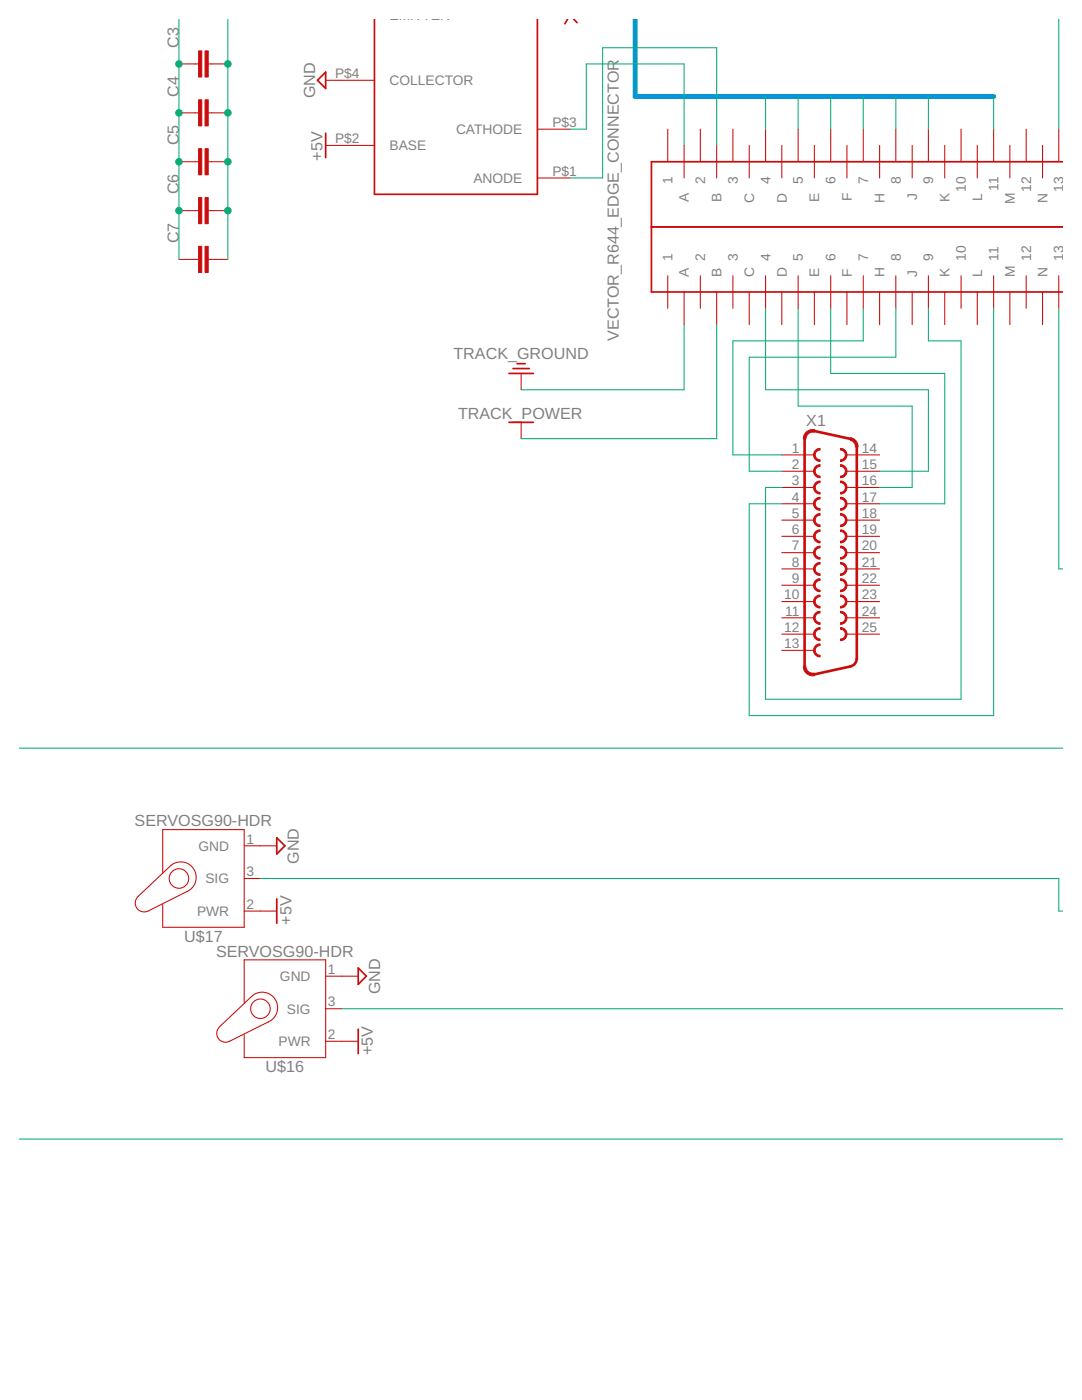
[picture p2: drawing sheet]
<svg xmlns="http://www.w3.org/2000/svg" width="216mm" height="279mm" viewBox="0 0 216 279" stroke-linecap="round" stroke-linejoin="round" font-family="sans-serif">
<g fill="none" stroke="#c90d0c" stroke-width=".21">
<path d="M35.7 12.8h3.9M41.6 12.8h3.9M65 16h9.7M35.7 22.5h3.9M35.7 32.3h3.9M41.6 22.5h3.9M41.6 32.3h3.9M65 29h9.7M107.2 35.5h6.5M107.2 25.8h6.5M133.2 25.8v6.5M136.5 29v6.5"/>
<path d="M139.7 25.8v6.5M143 29v6.5M146.2 25.8v6.5M149.5 29v6.5M152.8 25.8v6.5M156 29v6.5M159.3 25.8v6.5M162.5 29v6.5M165.8 25.8v6.5M169 29v6.5M172.3 25.8v6.5M175.5 29v6.5"/>
<path d="M178.8 25.8v6.5M182 29v6.5M185.3 25.8v6.5M188.5 29v6.5M191.8 25.8v6.5M195 29v6.5M198.3 25.8v6.5M201.5 29v6.5M204.8 25.8v6.5M208 29v6.5M211.3 25.8v6.5M35.7 42h3.9"/>
<path d="M35.7 51.8h3.9M41.6 42h3.9M41.6 51.8h3.9M133.2 55v6.5M136.5 58.3v6.5M139.7 55v6.5M143 58.3v6.5M146.2 55v6.5M149.5 58.3v6.5M152.8 55v6.5M156 58.3v6.5M159.3 55v6.5"/>
<path d="M162.5 58.3v6.5M165.8 55v6.5M169 58.3v6.5M172.3 55v6.5M175.5 58.3v6.5M178.8 55v6.5M182 58.3v6.5M185.3 55v6.5M188.5 58.3v6.5M191.8 55v6.5M195 58.3v6.5M198.3 55v6.5"/>
<path d="M201.5 58.3v6.5M204.8 55v6.5M208 58.3v6.5M211.3 55v6.5M104 74.5v3.3M104 84.3v3.2M156 90.8h6.5M156 94h6.5M156 97.3h6.5M169 90.8h6.5M169 94h6.5M169 97.3h6.5"/>
<path d="M156 100.5h6.5M156 103.8h6.5M156 107h6.5M156 110.3h6.5M156 113.5h6.5M156 116.8h6.5M169 100.5h6.5M169 103.8h6.5M169 107h6.5M169 110.3h6.5M169 113.5h6.5M169 116.8h6.5"/>
<path d="M156 120.1h6.5M156 123.3h6.5M156 126.6h6.5M156 129.8h6.5M169 120.1h6.5M169 123.3h6.5M169 126.6h6.5M27.6 178.9l6.5-6.2a3.1 3.1 0 0 1 4.6 .8 3.1 3.1 0 0 1-1.4 4.4l-7.8 3.9a1.79 1.79 0 0 1-2.2-.6 1.79 1.79 0 0 1 .3-2.3zM32.5 174.2v-8.6h16.2v19.5h-16.2v-4.6M48.7 175.3h3.3M48.7 168.8h6.5M48.7 181.8h6.5"/>
<path d="M65 194.8h6.5M43.8 204.9l6.6-6.2a3.1 3.1 0 0 1 4.5 .8 3.1 3.1 0 0 1-1.3 4.4l-7.8 3.9a1.77 1.77 0 0 1-2.3-.6 1.77 1.77 0 0 1 .3-2.3zM48.7 200.2v-8.6h16.3v19.5h-16.3v-4.6M65 207.8h6.5M65 201.3h3.2"/>
<circle cx="35.7" cy="175.3" r="1.95"/>
<circle cx="52" cy="201.3" r="1.95"/>
</g>
<g fill="none" stroke="#c90d0c" stroke-width=".34">
<path d="M65 14.4v3.3l-1.6-1.7zM74.7 3.8v35h32.5v-35M113.2 3.8l-.5 .9M114.5 3.8l.6 .7M65 26.6v4.9M212.1 32.3h-82.1v26h82.1M130 45.3h82.1M101.6 74.5h4.8M102.4 73.6h3.2M103.2 72.6h1.6M101.6 84.3h4.8M55.2 167.2l1.7 1.6-1.7 1.6z"/>
<path d="M55.2 179.4v4.9M71.5 193.2l1.6 1.6-1.6 1.6zM71.5 205.4v4.9"/>
</g>
<g fill="#c90d0c" stroke="#c90d0c" stroke-width=".2">
<path d="M162.7 89.9l.8-.4h.1v.3a.97 .97 0 0 0-.9 1 .97 .97 0 0 0 .9 1v.3a1.3 1.3 0 0 1-1.2-.8 1.3 1.3 0 0 1 .3-1.4z" fill-rule="evenodd"/>
<path d="M167.7 89.5a1.3 1.3 0 0 1 1.3 1.3 1.3 1.3 0 0 1-1.3 1.3v-.3a.97 .97 0 0 0 1-1 .97 .97 0 0 0-1-1z" fill-rule="evenodd"/>
<path d="M162.7 93.2l.8-.5h.1v.4a.97 .97 0 0 0-.9 .9 .97 .97 0 0 0 .9 1v.3a1.29 1.29 0 0 1-1.2-.7 1.29 1.29 0 0 1 .3-1.4z" fill-rule="evenodd"/>
<path d="M167.7 92.7a1.3 1.3 0 0 1 1.3 1.3 1.3 1.3 0 0 1-1.3 1.3v-.3a.97 .97 0 0 0 1-1 .97 .97 0 0 0-1-.9z" fill-rule="evenodd"/>
<path d="M162.7 96.4l.8-.4h.1v.3a.98 .98 0 0 0-.9 1 .98 .98 0 0 0 .9 1v.3a1.3 1.3 0 0 1-1.2-.8 1.3 1.3 0 0 1 .3-1.4z" fill-rule="evenodd"/>
<path d="M167.7 96a1.3 1.3 0 0 1 1.3 1.3 1.3 1.3 0 0 1-1.3 1.3v-.3a.98 .98 0 0 0 1-1 .98 .98 0 0 0-1-1z" fill-rule="evenodd"/>
<path d="M162.7 99.7l.8-.4h.1v.3a.97 .97 0 0 0-.9 .9 .97 .97 0 0 0 .9 1v.3a1.29 1.29 0 0 1-1.2-.7 1.29 1.29 0 0 1 .3-1.4z" fill-rule="evenodd"/>
<path d="M167.7 99.3a1.29 1.29 0 0 1 1.3 1.2 1.29 1.29 0 0 1-1.3 1.3v-.3a.97 .97 0 0 0 1-1 .97 .97 0 0 0-1-.9z" fill-rule="evenodd"/>
<path d="M162.7 102.9l.8-.4h.1v.3a.97 .97 0 0 0-.9 1 .97 .97 0 0 0 .9 1v.3a1.29 1.29 0 0 1-1.2-.8 1.29 1.29 0 0 1 .3-1.4z" fill-rule="evenodd"/>
<path d="M167.7 102.5a1.3 1.3 0 0 1 1.3 1.3 1.3 1.3 0 0 1-1.3 1.3v-.3a.97 .97 0 0 0 1-1 .97 .97 0 0 0-1-1z" fill-rule="evenodd"/>
<path d="M162.7 106.2l.8-.5h.1v.4a.97 .97 0 0 0-.9 .9 .97 .97 0 0 0 .9 1v.4a1.3 1.3 0 0 1-1.2-.8 1.3 1.3 0 0 1 .3-1.4z" fill-rule="evenodd"/>
<path d="M167.7 105.7a1.3 1.3 0 0 1 1.3 1.4 1.3 1.3 0 0 1-1.3 1.3v-.4a.97 .97 0 0 0 1-1 .97 .97 0 0 0-1-.9z" fill-rule="evenodd"/>
<path d="M162.7 109.4l.8-.4h.1v.3a.97 .97 0 0 0-.9 1 .97 .97 0 0 0 .9 1v.3a1.29 1.29 0 0 1-1.2-.8 1.29 1.29 0 0 1 .3-1.4z" fill-rule="evenodd"/>
<path d="M167.7 109a1.3 1.3 0 0 1 1.3 1.3 1.3 1.3 0 0 1-1.3 1.3v-.3a.97 .97 0 0 0 1-1 .97 .97 0 0 0-1-1z" fill-rule="evenodd"/>
<path d="M162.7 112.7l.8-.5h.1v.4a.97 .97 0 0 0-.9 .9 .97 .97 0 0 0 .9 1v.4a1.3 1.3 0 0 1-1.2-.8 1.3 1.3 0 0 1 .3-1.4z" fill-rule="evenodd"/>
<path d="M167.7 112.2a1.3 1.3 0 0 1 1.3 1.3 1.3 1.3 0 0 1-1.3 1.4v-.4a.97 .97 0 0 0 1-1 .97 .97 0 0 0-1-.9z" fill-rule="evenodd"/>
<path d="M162.7 115.9l.8-.4h.1v.3a.97 .97 0 0 0-.9 1 .97 .97 0 0 0 .9 1v.3a1.29 1.29 0 0 1-1.2-.8 1.29 1.29 0 0 1 .3-1.4z" fill-rule="evenodd"/>
<path d="M167.7 115.5a1.29 1.29 0 0 1 1.3 1.3 1.29 1.29 0 0 1-1.3 1.3v-.3a.97 .97 0 0 0 1-1 .97 .97 0 0 0-1-1z" fill-rule="evenodd"/>
<path d="M162.7 119.2l.8-.5h.1v.4a.97 .97 0 0 0-.9 1 .97 .97 0 0 0 .9 .9v.3a1.29 1.29 0 0 1-1.2-.7 1.29 1.29 0 0 1 .3-1.4z" fill-rule="evenodd"/>
<path d="M167.7 118.7a1.3 1.3 0 0 1 1.3 1.3 1.3 1.3 0 0 1-1.3 1.3v-.3a.97 .97 0 0 0 1-.9 .97 .97 0 0 0-1-1z" fill-rule="evenodd"/>
<path d="M162.7 122.4l.8-.4h.1v.3a.97 .97 0 0 0-.9 1 .97 .97 0 0 0 .9 1v.3a1.3 1.3 0 0 1-1.2-.8 1.3 1.3 0 0 1 .3-1.4z" fill-rule="evenodd"/>
<path d="M167.7 122a1.3 1.3 0 0 1 1.3 1.3 1.3 1.3 0 0 1-1.3 1.3v-.3a.97 .97 0 0 0 1-1 .97 .97 0 0 0-1-1z" fill-rule="evenodd"/>
<path d="M162.7 125.7l.8-.5h.1v.4a.97 .97 0 0 0-.9 1 .97 .97 0 0 0 .9 .9v.3a1.29 1.29 0 0 1-1.2-.7 1.29 1.29 0 0 1 .3-1.4z" fill-rule="evenodd"/>
<path d="M167.7 125.2a1.3 1.3 0 0 1 1.3 1.3 1.3 1.3 0 0 1-1.3 1.3v-.3a.97 .97 0 0 0 1-.9 .97 .97 0 0 0-1-1z" fill-rule="evenodd"/>
<path d="M162.7 128.9l.8-.4h.1v.3a.97 .97 0 0 0-.9 1 .97 .97 0 0 0 .9 1v.3a1.3 1.3 0 0 1-1.2-.8 1.3 1.3 0 0 1 .3-1.4z" fill-rule="evenodd"/>
<path d="M160.7 86.4l.6-.5 .7-.2 .6 .1-.1 .5a1.37 1.37 0 0 0-1.7 1.3h-.5l.1-.5z" fill-rule="evenodd"/>
<path d="M169.7 87.3a1.84 1.84 0 0 1 1.5 1.9h-.5l-.3-.9-.8-.5z" fill-rule="evenodd"/>
<path d="M160.3 133h.5a1.37 1.37 0 0 0 1.7 1.3l.1 .5a1.89 1.89 0 0 1-2.3-1.8z" fill-rule="evenodd"/>
</g>
<path d="M160.5 87.6v45.4M162.5 86l7.2 1.6M171 89.2l-.1 42.5-.4 .8-.8 .5-7.2 1.6" fill="none" stroke="#c90d0c" stroke-width=".53"/>
<g fill="#c90d0c" stroke="#c90d0c" stroke-width=".2">
<path d="M40.9 10.2h.7v5.2h-.7z"/>
<path d="M39.6 10.2h.7v5.2h-.7z"/>
<path d="M40.9 19.9h.7v5.2h-.7z"/>
<path d="M39.6 19.9h.7v5.2h-.7z"/>
<path d="M40.9 29.7h.7v5.2h-.7z"/>
<path d="M39.6 29.7h.7v5.2h-.7z"/>
<path d="M40.9 39.4h.7v5.2h-.7z"/>
<path d="M39.6 39.4h.7v5.2h-.7z"/>
<path d="M40.9 49.2h.7v5.2h-.7z"/>
<path d="M39.6 49.2h.7v5.2h-.7z"/>
</g>
<path d="M126.7 3.8v15.5h71.6" fill="none" stroke="#0696d7" stroke-width=".99"/>
<g fill="none" stroke="#0dab76" stroke-width=".21">
<path d="M35.7 3.8v48M45.5 3.8v48M152.8 19.3v6.5M159.3 19.3v6.5M165.8 19.3v6.5M172.3 19.3v6.5M178.8 19.3v6.5M185.3 19.3v6.5M198.3 19.3v6.5M211.3 3.8v22M113.7 25.8h3.3v-13h19.5v16.2M143 29v-19.5h-22.8v26h-6.5"/>
<path d="M136.5 64.8v13h-32.5M143 64.8v22.7h-39M152.8 61.5v16.3h32.5v16.2h-9.8M159.3 61.5v19.5h22.7v16.3h-6.5M165.8 61.5v13h22.7v26h-13M172.3 61.5v6.5h-26.1v22.8h9.8M178.8 61.5v9.8h-29.3v22.7h6.5M185.3 61.5v6.5h6.5v71.6h-39v-42.3h3.2M198.3 61.5v81.3h-48.8v-42.3h6.5M211.3 61.5v52h.8M3.8 149.3h208.3M52 175.3h159.3v6.5h.8"/>
<path d="M68.2 201.3h143.9M3.8 227.3h208.3"/>
</g>
<g fill="#0dab76" stroke="#0dab76" stroke-width=".2">
<circle cx="45.5" cy="42" r=".66"/>
<circle cx="45.5" cy="32.3" r=".66"/>
<circle cx="45.5" cy="22.5" r=".66"/>
<circle cx="45.5" cy="12.8" r=".66"/>
<circle cx="35.7" cy="42" r=".66"/>
<circle cx="35.7" cy="32.3" r=".66"/>
<circle cx="35.7" cy="22.5" r=".66"/>
<circle cx="35.7" cy="12.8" r=".66"/>
</g>
<g font-size="3.2" fill="#808080">
<text x="35.7" y="9.5" transform="rotate(-90 35.7 9.5)">C3</text>
<text x="35.7" y="19.3" transform="rotate(-90 35.7 19.3)">C4</text>
<text x="62.9" y="19.6" transform="rotate(-90 62.9 19.6)">GND</text>
<text x="35.7" y="29" transform="rotate(-90 35.7 29)">C5</text>
<text x="64.3" y="32.1" transform="rotate(-90 64.3 32.1)">+5V</text>
<text x="35.7" y="38.8" transform="rotate(-90 35.7 38.8)">C6</text>
<text x="35.7" y="48.5" transform="rotate(-90 35.7 48.5)">C7</text>
<text x="90.5" y="71.6">TRACK_GROUND</text>
<text x="123.5" y="68" transform="rotate(-90 123.5 68)">VECTOR_R644_EDGE_CONNECTOR</text>
<text x="91.4" y="83.6">TRACK_POWER</text>
<text x="160.9" y="85.1">X1</text>
<text x="26.9" y="164.9">SERVOSG90-HDR</text>
<text x="59.6" y="172.4" transform="rotate(-90 59.6 172.4)">GND</text>
<text x="58.2" y="184.6" transform="rotate(-90 58.2 184.6)">+5V</text>
<text x="36.7" y="188">U$17</text>
<text x="43.1" y="190.9">SERVOSG90-HDR</text>
<text x="75.9" y="198.4" transform="rotate(-90 75.9 198.4)">GND</text>
<text x="53" y="214">U$16</text>
<text x="74.4" y="210.6" transform="rotate(-90 74.4 210.6)">+5V</text>
</g>
<g font-size="2.8" fill="#808080">
<text x="77.7" y="4">EMITTER</text>
<text x="66.8" y="15.6">P$4</text>
<text x="77.7" y="17">COLLECTOR</text>
<text x="66.8" y="28.6">P$2</text>
<text x="77.7" y="30">BASE</text>
<text x="91" y="26.7">CATHODE</text>
<text x="110.2" y="25.3">P$3</text>
<text x="110.2" y="35.1">P$1</text>
<text x="94.5" y="36.5">ANODE</text>
<text x="134.2" y="36.8" transform="rotate(-90 134.2 36.8)">1</text>
<text x="137.5" y="40.4" transform="rotate(-90 137.5 40.4)">A</text>
<text x="140.7" y="36.8" transform="rotate(-90 140.7 36.8)">2</text>
<text x="144" y="40.4" transform="rotate(-90 144 40.4)">B</text>
<text x="147.2" y="36.8" transform="rotate(-90 147.2 36.8)">3</text>
<text x="150.5" y="40.5" transform="rotate(-90 150.5 40.5)">C</text>
<text x="153.7" y="36.8" transform="rotate(-90 153.7 36.8)">4</text>
<text x="157" y="40.5" transform="rotate(-90 157 40.5)">D</text>
<text x="160.2" y="36.8" transform="rotate(-90 160.2 36.8)">5</text>
<text x="163.5" y="40.4" transform="rotate(-90 163.5 40.4)">E</text>
<text x="166.7" y="36.8" transform="rotate(-90 166.7 36.8)">6</text>
<text x="170" y="40.2" transform="rotate(-90 170 40.2)">F</text>
<text x="173.2" y="36.8" transform="rotate(-90 173.2 36.8)">7</text>
<text x="176.5" y="40.5" transform="rotate(-90 176.5 40.5)">H</text>
<text x="179.7" y="36.8" transform="rotate(-90 179.7 36.8)">8</text>
<text x="183" y="39.9" transform="rotate(-90 183 39.9)">J</text>
<text x="186.2" y="36.8" transform="rotate(-90 186.2 36.8)">9</text>
<text x="189.5" y="40.4" transform="rotate(-90 189.5 40.4)">K</text>
<text x="192.7" y="38.3" transform="rotate(-90 192.7 38.3)">10</text>
<text x="196" y="40" transform="rotate(-90 196 40)">L</text>
<text x="199.2" y="38.1" transform="rotate(-90 199.2 38.1)">11</text>
<text x="202.5" y="40.8" transform="rotate(-90 202.5 40.8)">M</text>
<text x="205.7" y="38.3" transform="rotate(-90 205.7 38.3)">12</text>
<text x="209" y="40.5" transform="rotate(-90 209 40.5)">N</text>
<text x="212.2" y="38.3" transform="rotate(-90 212.2 38.3)">13</text>
<text x="134.2" y="52" transform="rotate(-90 134.2 52)">1</text>
<text x="140.7" y="52" transform="rotate(-90 140.7 52)">2</text>
<text x="147.2" y="52" transform="rotate(-90 147.2 52)">3</text>
<text x="153.7" y="52" transform="rotate(-90 153.7 52)">4</text>
<text x="160.2" y="52" transform="rotate(-90 160.2 52)">5</text>
<text x="166.7" y="52" transform="rotate(-90 166.7 52)">6</text>
<text x="173.2" y="52" transform="rotate(-90 173.2 52)">7</text>
<text x="179.7" y="52" transform="rotate(-90 179.7 52)">8</text>
<text x="186.2" y="52" transform="rotate(-90 186.2 52)">9</text>
<text x="192.7" y="52" transform="rotate(-90 192.7 52)">10</text>
<text x="199.2" y="52" transform="rotate(-90 199.2 52)">11</text>
<text x="205.7" y="52" transform="rotate(-90 205.7 52)">12</text>
<text x="212.2" y="52" transform="rotate(-90 212.2 52)">13</text>
<text x="137.5" y="55.3" transform="rotate(-90 137.5 55.3)">A</text>
<text x="144" y="55.3" transform="rotate(-90 144 55.3)">B</text>
<text x="150.5" y="55.3" transform="rotate(-90 150.5 55.3)">C</text>
<text x="157" y="55.3" transform="rotate(-90 157 55.3)">D</text>
<text x="163.5" y="55.3" transform="rotate(-90 163.5 55.3)">E</text>
<text x="170" y="55.3" transform="rotate(-90 170 55.3)">F</text>
<text x="176.5" y="55.3" transform="rotate(-90 176.5 55.3)">H</text>
<text x="183" y="55.3" transform="rotate(-90 183 55.3)">J</text>
<text x="189.5" y="55.3" transform="rotate(-90 189.5 55.3)">K</text>
<text x="196" y="55.3" transform="rotate(-90 196 55.3)">L</text>
<text x="202.5" y="55.3" transform="rotate(-90 202.5 55.3)">M</text>
<text x="209" y="55.3" transform="rotate(-90 209 55.3)">N</text>
<text x="158" y="90.3">1</text>
<text x="158" y="93.6">2</text>
<text x="172" y="90.3">14</text>
<text x="172" y="93.6">15</text>
<text x="158" y="96.8">3</text>
<text x="158" y="100.1">4</text>
<text x="172" y="96.8">16</text>
<text x="172" y="100.1">17</text>
<text x="158" y="103.3">5</text>
<text x="158" y="106.6">6</text>
<text x="172" y="103.3">18</text>
<text x="172" y="106.6">19</text>
<text x="158" y="109.8">7</text>
<text x="158" y="113.1">8</text>
<text x="172" y="109.8">20</text>
<text x="172" y="113.1">21</text>
<text x="156.4" y="119.6">10</text>
<text x="158" y="116.3">9</text>
<text x="172" y="116.3">22</text>
<text x="172" y="119.6">23</text>
<text x="156.7" y="122.8">11</text>
<text x="172" y="122.8">24</text>
<text x="156.4" y="126.1">12</text>
<text x="156.4" y="129.3">13</text>
<text x="172" y="126.1">25</text>
<text x="39.6" y="169.8">GND</text>
<text x="49.2" y="168.4">1</text>
<text x="41" y="176.3">SIG</text>
<text x="49.2" y="174.9">3</text>
<text x="39.3" y="182.8">PWR</text>
<text x="49.2" y="181.4">2</text>
<text x="55.9" y="195.8">GND</text>
<text x="65.4" y="194.4">1</text>
<text x="57.2" y="202.3">SIG</text>
<text x="65.4" y="200.9">3</text>
<text x="55.6" y="208.8">PWR</text>
<text x="65.4" y="207.4">2</text>
</g>
</svg>
